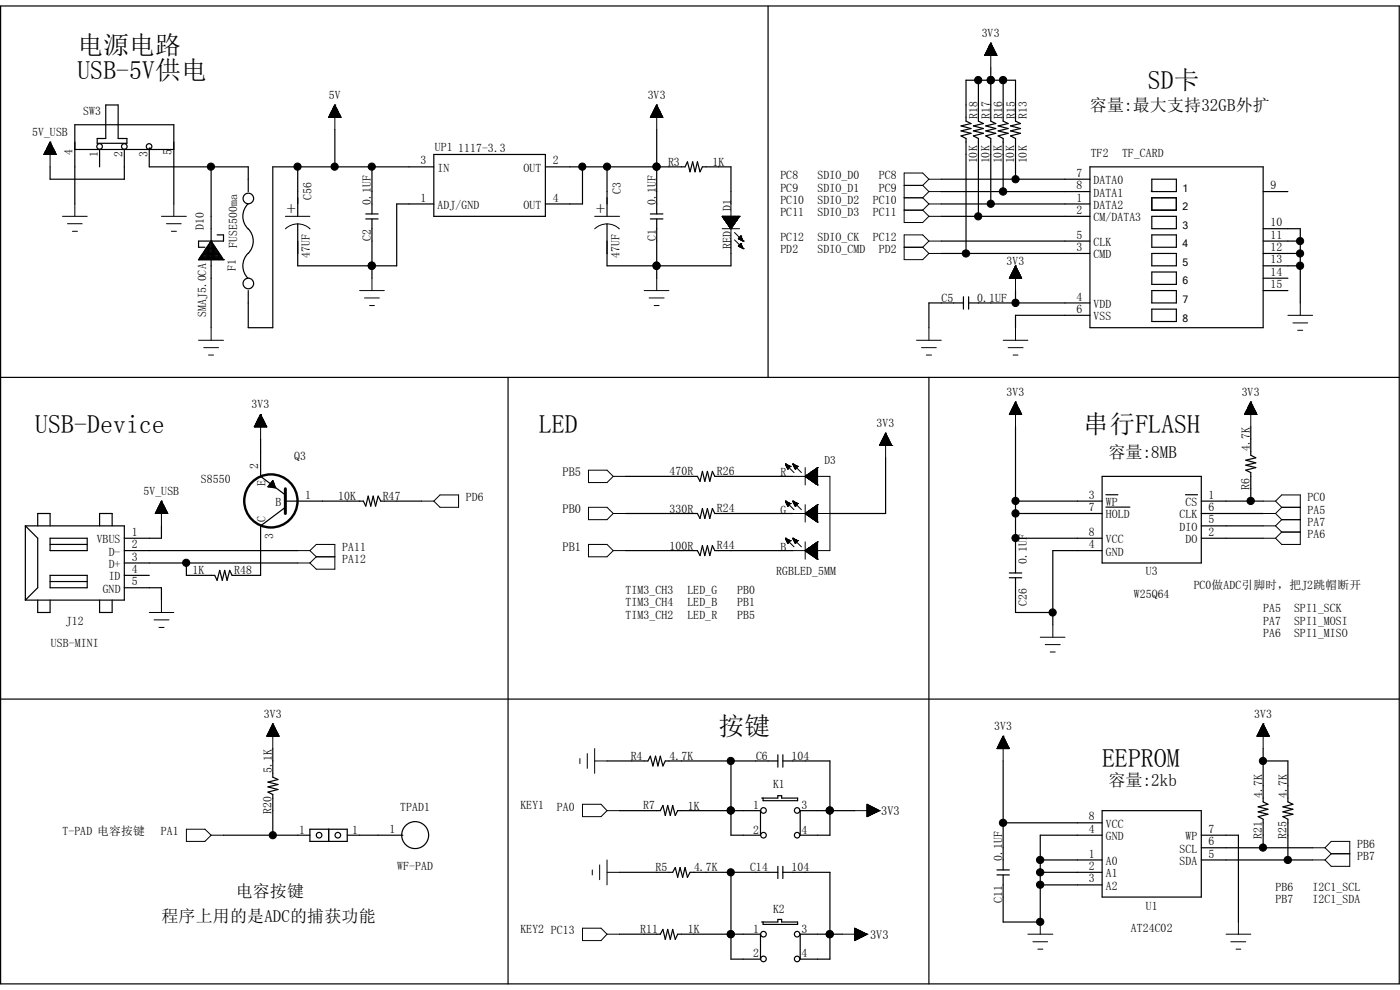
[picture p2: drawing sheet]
<svg xmlns="http://www.w3.org/2000/svg" width="297mm" height="210mm" viewBox="0 0 297 210" stroke-linecap="round" stroke-linejoin="round" font-family="sans-serif">
<g fill="none" stroke="#000" stroke-width=".25">
<path d="M.1 1.3h296.7v207.4h-296.7zM162.9 1.3v78.8M207.6 17v8.7l1 .5-2.1 .5 2.1 .6-2.1 .5 2.1 .5-2.1 .5 1.1 .6v16.5M210.2 17h.1M210.2 14.4v11.3l1 .5-2.1 .5 2.1 .6-2.1 .5 2.1 .5-2.1 .5 1.1 .6v13.9M212.8 17v8.7l1.1 .5-2.1 .5 2.1 .6-2.1 .5 2.1 .5-2.1 .5 1 .6v11.2M15.9 31.7h21M21.1 31.7v3.7M22.4 22.3h2.7v7.1h1.8v1h-6.3v-1h1.8zM26.4 31.7v6.3h-15.8v-2.6M31.7 31.5h.1M31.7 31.7v3.7h21v5.2"/>
<path d="M44.8 35.4v34.1M63.2 35.4v10.5M71 27.5v7.9M78.9 35.4v10M92 35.4h-34.1v34.1h-5.2v-7.9M92 32.8h23.7v13.1h-23.7zM115.7 35.4h29.6l.5-1.1 .6 2.1 .5-2.1 .5 2.1 .6-2.1 .5 2.1 .5-1h6.1v7.9M123.6 35.4v7.9h-7.9M128.8 35.4v10.5M139.3 35.4h.1M139.3 27.5v17.9M199.7 38h31.5"/>
<path d="M215.4 38v-8.6l-1-.6 2.1-.5-2.1-.5 2.1-.5-2.1-.6 2.1-.5-1.1-.5v-8.7h-10.5v8.7l1.1 .5-2.1 .5 2.1 .6-2.1 .5 2.1 .5-2.1 .5 1 .6v24.4M231.2 35.4h36.8v34.1h-36.8zM244.3 38h5.3v2.6h-5.3zM15.9 43.3v-16.8h21v16.8M42.1 55.1h.1M42.1 55.1h5.3M42.3 54.8h4.9M42.4 54.7v.4M42.5 54.6h4.5M42.7 54.3h4.2v.8M42.7 54.3v.8M42.9 54h3.8"/>
<path d="M42.9 53.9v1.2M43 53.8h3.5M43.2 53.5h3.2v1.6M43.2 53.5v1.6M43.4 53.3h2.7M43.5 53v2.1M43.6 53h2.4M43.7 52.7h2.1v2.4M43.7 52.7v2.4M43.9 52.5h1.7M44 52.2v2.9M44.1 52.2h1.3"/>
<path d="M44.2 51.9h1.1v3.2M44.2 51.8v3.3M44.4 51.6h.7M44.5 51.5v3.6M44.6 51.4h.3M44.8 51.1h.1M44.8 51.1l-2.7 4M44.8 51.1l2.6 4M45 51.6v3.5M45.6 52.4v2.7M46.1 49.8h1.3v1.3h-5.3v1.4h1.4M46.1 53.1v2"/>
<path d="M46.6 53.9v1.2M47.2 54.7v.4M47.4 55.1h.1M52.7 53.8a3.6 3.6 0 0 0-.1 5.2M52.7 43.3a3.7 3.7 0 0 0 .3 5.6 3.7 3.7 0 0 1-.4 4.9M77.6 46.4h2.6M77.6 45.4h2.6M78.9 56.4h.1M78.9 46.4v12.6M92 43.3h-7.8v13.1h-21v-8.9M128.8 47.5v8.9h26.3v-5.3M138 46.4h2.6"/>
<path d="M138 45.4h2.6M139.3 56.4h.1M139.3 46.4v12.6M199.7 45.9h31.5M199.7 43.3h31.5M199.7 53.8h31.5M199.7 51.1h31.5M199.7 40.6h31.5M244.2 40.6h.1M244.3 45.9h5.3v2.6h-5.3zM244.3 53.8h5.3v2.6h-5.3zM244.3 49.8h5.3v2.7h-5.3z"/>
<path d="M244.3 42h5.3v2.6h-5.3zM244.3 57.7h5.3v2.6h-5.3zM268 53.8h7.8M268 51.1h7.8M268 40.6h5.2M268 48.5h7.8v15.8M268 56.4h7.8M268 59h5.2M204.4 64.3h-7.3v5.2M204.4 62.9v2.7M205.5 64.3h25.7M205.5 62.9v2.7"/>
<path d="M215.4 61.6v2.7M231.2 66.9h-15.8v2.6M244.3 61.6h5.3v2.7h-5.3zM244.3 65.6h5.3v2.6h-5.3zM268 61.6h5.2M.1 80.1h296.7M55.3 93.1v7.9l5.2 4M107.8 80.1v128.6M187.9 97.1v11.8h-11.8M197.1 80.1v128.6M215.4 90.6v30.9M265.3 90.6v6l1.1 .5-2.1 .5 2.1 .6-2.1 .5 2.1 .5-2.1 .5 1 .5v6.1"/>
<path d="M5.4 111.5h21v15.8h-21M5.4 111.5v15.8M5.4 111.5l2.6 2.7v10.5l-2.6 2.6M8 111.5v-2.6h2.6v2.6M10.6 114.2h7.9v2.6h-7.9zM10.6 115.5h7.9M21.1 111.5v-2.6h2.7v2.6M26.4 119.4h36.8M26.4 116.8h36.8M34.2 111.5v2.7h-7.8M56.9 103.3h.1M56.9 103.3l1.6 .2"/>
<path d="M56.9 103.1h1.4M57.1 102.9v.4M57.1 102.9h1.1M57.4 102.6h.7M57.4 102.5v.9M57.6 102.4h.5M57.6 102.2v1.2M57.8 102.1h.2M57.9 101.9l-1 1.4M57.9 101.9l.6 1.6M57.9 101.9v1.5h.5M58.2 102.7v.8"/>
<path d="M58.4 103.4v.1M60.5 106.3h16.6l.5 1.1 .5-2.2 .6 2.2 .5-2.2 .5 2.2 .5-2.2 .6 1.1h8.6M60.5 107.6l-5.2 3.9v10.5h-6.1l-.5-1-.5 2.1-.5-2.1-.5 2.1-.6-2.1-.5 2.1-.5-1.1h-6.1v-2.6M132.7 101h15.3l.5 1.1 .5-2.1 .5 2.1 .6-2.1 .5 2.1 .5-2.1 .5 1h16.6M132.7 116.8h15.3l.5 1.1 .5-2.2 .5 2.2 .6-2.2 .5 2.2 .5-2.2 .5 1.1h16.6M132.7 108.9h15.3l.5 1.1 .5-2.1 .5 2.1 .6-2.1 .5 2.1 .5-2.1 .5 1h16.6M215.4 106.3h18.4M215.4 114.2h18.4M215.4 108.9h18.4M233.8 101h21v18.4h-21zM233.8 116.8h-10.4v15.7M234.6 104.9h2.6"/>
<path d="M234.6 107.6h5.1M251.5 104.9h2.5M254.8 106.3h13.2M254.8 114.2h13.2M254.8 111.5h13.2M254.8 108.9h13.2M8 127.3v2.6h2.6v-2.6M10.6 122h7.9v2.7h-7.9zM10.6 123.4h7.9M21.1 127.3v2.6h2.7v-2.6M26.4 122h5.3M26.4 124.7h7.8v2.6"/>
<path d="M214.1 122.6h2.6M214.1 121.5h2.6M215.4 122.6v7.3h8M.1 148.3h296.7M57.9 158.8v6l1.1 .6-2.1 .5 2.1 .5-2.1 .5 2.1 .6-2.1 .5 1 .5v8.7M268 158.8v11.3l1 .5-2.1 .6 2.1 .5-2.1 .5 2.1 .5-2.1 .5 1.1 .6v6M47.4 177.2h18.3M65.7 175.9h8v2.6h-8zM69.7 175.9v2.6M73.7 177.2h11.8M128.8 161.4h8.7l.5-1 .5 2.1 .6-2.1 .5 2.1 .5-2.1 .5 2.1 .5-1.1h23.9M155.1 172h.1"/>
<path d="M155.1 161.4v15.8h6.2v-5.2h-17.5l-.5 1-.6-2.1-.5 2.1-.6-2.1-.5 2.1-.5-2.1-.5 1.1h-8.7M161.6 169.3h.1M161.9 169.3h3.1v-.5h.8v.5h3.4v.5h-7.3zM165 160.1v2.6M166.1 161.4h10v15.8h-6.3v-5.2h11.5M166.1 160.1v2.6M176.1 172h.1M212.8 161.4v23.1M212.8 174.5h21M233.8 172h21v18.3h-21zM233.8 177.2h-13.1v18.4M254.8 177.2h7.9v18.4"/>
<path d="M254.8 179.8h23.7M268 161.4h5.2v8.7l1.1 .5-2.1 .6 2.1 .5-2.1 .5 2.1 .5-2.1 .5 1 .6v8.6M131.4 185h11.3l.6-1 .5 2.1 .5-2.1 .5 2.1 .5-2.1 .5 2.1 .6-1.1h18.6M155.1 198.2h.1M155.1 185v18.5h6.2v-5.3h-17.5l-.5 1.1-.6-2.2-.5 2.2-.6-2.2-.5 2.2-.5-2.2-.5 1.1h-8.7M161.6 195.6h.1M161.9 195.6h3.1v-.6h.8v.6h3.4v.5h-7.3zM165 183.8v2.6M166.1 185h10v18.5h-6.3v-5.3h8.9M166.1 183.8v2.6M176.1 198.2h.1M211.5 185.6h2.6"/>
<path d="M211.5 184.5h2.6M212.8 185.6v10h7.9M220.7 195.6h.1M220.7 182.4h13.1M220.7 185h13.1M220.7 187.7h13.1M254.8 182.4h23.7"/>
<circle cx="21.1" cy="31.1" r=".59"/>
<circle cx="26.4" cy="31.1" r=".59"/>
<circle cx="31.6" cy="31.1" r=".59"/>
<circle cx="52.7" cy="42.1" r="1.12"/>
<circle cx="52.7" cy="60.1" r="1.12"/>
<circle cx="67.7" cy="177.2" r=".59"/>
<circle cx="71.7" cy="177.2" r=".59"/>
<circle cx="88.1" cy="177.1" r="2.86"/>
<circle cx="162" cy="177.2" r=".59"/>
<circle cx="162" cy="171.9" r=".59"/>
<circle cx="169.1" cy="177.2" r=".58"/>
<circle cx="169.1" cy="171.9" r=".58"/>
<circle cx="162" cy="198.2" r=".59"/>
<circle cx="169.1" cy="198.2" r=".58"/>
<circle cx="162" cy="203.4" r=".59"/>
<circle cx="169.1" cy="203.4" r=".58"/>
</g>
<g fill="none" stroke="#000" stroke-width=".21">
<path d="M208.9 11.6h2.6v.2M208.9 11.6v.2M209 11.6h2.4M209 11.5h2.3v.3M209 11.4v.4M209.1 11.3h2.2M209.1 11.2h2.1v.6M209.1 11.2v.6M209.2 11.1h2M209.3 11h1.8v.8M209.3 11v.8M209.3 10.9h1.8"/>
<path d="M209.3 10.8h1.7v1M209.3 10.8v1M209.4 10.7h1.6M209.5 10.6h1.4v1.2M209.5 10.5v1.3M209.5 10.5h1.4M209.5 10.4h1.3v1.4M209.5 10.3v1.5M209.6 10.3h1.2M209.7 10.2h1v1.6M209.8 10h.8v1.8M209.8 9.9v1.9"/>
<path d="M209.8 9.9h.8M209.8 9.7h.7v2.1M209.8 9.7v2.1M209.9 9.7h.5M210 9.6h.4v2.2M210 9.4v2.4M210.1 9.4h.3M210.1 9.4h.2v2.4M210.1 9.2v2.6M210.1 9.2h.1M210.2 9.1h.1M210.2 9.1v5.3"/>
<path d="M210.2 9.1l1.3 2.7h-2.6zM210.7 10.1h-1v1.7M9.4 32.7l2.5 .1M9.4 32.6v.2M9.4 32.6h2.5M9.5 32.5h2.3v.3M9.5 32.4v.4M9.5 32.3h2.2M9.6 32.8v-.6h2.1v.6M9.6 32.1h2M9.7 32h1.9v.8M9.7 32v.8"/>
<path d="M9.7 31.9h1.8M9.8 31.8h1.7v1M9.8 31.8v1M9.9 31.7h1.5M9.9 32.8v-1.2h1.5v1.2M9.9 31.5h1.4M10 31.4h1.3v1.4M10 31.3v1.5M10.1 31.3h1.1M10.1 31.2h1v1.6M10.1 31.1v1.7M10.2 31.1h.9"/>
<path d="M10.2 31h.8v1.8M10.2 30.9v1.9M10.2 30.9h.8M10.3 30.8h.7v2M10.3 30.6v2.2M10.4 30.6h.5M10.4 30.6h.4v2.2M10.4 30.4v2.4M10.5 30.4h.3M10.5 30.4h.3v2.4M10.5 30.3v2.5M10.6 30.3h.1"/>
<path d="M10.6 30.1h.1M10.6 30.1v5.3M10.6 30.1l-1.3 2.7M10.6 30.1l1.3 2.7h-2.6M69.8 24.8l2.5 .1M69.8 24.7v.2M69.8 24.7h2.4M69.9 24.6h2.3v.3M69.9 24.5v.4M69.9 24.5h2.2M70 24.3h2.1v.6M70 24.3v.6"/>
<path d="M70 24.3h2.1M70.1 24.2h1.9v.7M70.1 24.1v.8M70.1 24h1.8M70.2 24h1.6v.9M70.2 23.9v1M70.2 23.8h1.6M70.3 23.7h1.5v1.2M70.3 23.7v1.2M70.3 23.6h1.4M70.4 23.5h1.3v1.4M70.4 23.4v1.5"/>
<path d="M70.4 23.4h1.2M70.5 23.3h1v1.6M70.5 23.2v1.7M70.6 23.2h.9M70.6 23.1h.9v1.8M70.6 23v1.9M70.7 23h.7M70.7 22.9h.6v2M70.7 22.8v2.1M70.8 22.8h.5M70.8 22.7h.4v2.2M70.8 22.6v2.3"/>
<path d="M70.9 22.6h.3M70.9 22.5h.2v2.4M70.9 22.4v2.5M71 22.4h.1M71 22.3h.1M71 22.3v5.2M71 22.3l-1.3 2.6M71 22.3l1.3 2.6h-2.6M138 24.8l2.5 .1M138 24.7v.2M138.1 24.7h2.4M138.1 24.6h2.4v.3"/>
<path d="M138.1 24.5v.4M138.2 24.5h2.2M138.2 24.3h2.1v.6M138.2 24.3v.6M138.3 24.3h2M138.3 24.2h2v.7M138.3 24.1v.8M138.4 24h1.8M138.5 24h1.6v.9M138.5 23.9v1M138.5 23.8h1.6M138.6 23.7h1.4v1.2"/>
<path d="M138.6 23.7v1.2M138.6 23.6h1.4M138.7 23.5h1.3v1.4M138.7 23.4v1.5M138.7 23.4h1.2M138.8 23.3h1v1.6M138.9 23.1h.8v1.8M138.9 23v1.9M138.9 23h.8M139 22.9h.6v2M139 22.8v2.1M139.1 22.8h.5"/>
<path d="M139.1 22.7h.4v2.2M139.1 22.6v2.3M139.1 22.6h.3M139.2 22.5h.2v2.4M139.2 22.4v2.5M139.2 22.4h.2M139.3 22.3h.1M139.3 22.3l1.3 2.6h-2.6zM139.3 22.3v5.2M139.7 23.2h-.9v1.7M191.8 39.3h3.9M195.7 39.3l1.4 1.3"/>
<path d="M197.1 38l-1.4-1.3h-3.9v10.5h3.9l1.4-1.3M197.1 38h2.6M197.1 38l-1.4 1.3M13.3 45.9h5.2M14.3 47.5h3.1M15.4 49.1h1M15.9 43.3v2.6M34.2 45.9h5.3M35.3 47.5h3.1M36.4 49.1h1M36.9 43.3v2.6M60.5 45.9h5.2"/>
<path d="M60.5 48.5a3.8 3.8 0 0 1 5.3 0l-.1 .1M78.9 59v2.6M126.2 45.9h5.2M126.2 48.5a3.8 3.8 0 0 1 5.2 0v.1M139.3 59v2.6M153.2 45.9h.1M153.2 48.5h3.7M153.2 45.9l1.9 2.6M153.2 45.9h3.7M153.3 45.9v.1h3.5M153.3 46.1h3.5M153.3 45.9v.2"/>
<path d="M153.4 45.9v.2h3.3M153.4 45.9l.1 .4h3.1v-.4M153.4 46.3h3.3M153.4 46.2h3.3M153.5 45.9v.5h3.1M153.6 45.9v.5h2.9v-.5M153.6 45.9l.1 .8h2.7v-.8M153.6 46.5h2.9M153.7 46.6h2.7M153.7 45.9v.8M153.8 45.9v.9h2.5M153.8 46.7h2.5"/>
<path d="M153.9 46.9h2.3M153.9 45.9v1M154 45.9v1.1h2.1M154 47h2.1M154 45.9v1.2M154.1 45.9v1.3h1.9v-1.3M154.1 47.2h1.9M154.1 47.1h1.9M154.2 45.9v1.4h1.8M154.2 45.9v1.5h1.7M154.3 45.9v1.6h1.5v-1.6M154.3 47.4h1.5"/>
<path d="M154.3 47.5h1.5M154.3 47.6h1.4M154.3 45.9v1.7M154.4 45.9v1.8h1.3M154.4 47.6h1.3M154.5 45.9v1.9h1.1v-1.9M154.5 47.7h1.1M154.5 47.8h1.1M154.6 47.9h.9M154.6 45.9v2M154.6 45.9v2.1M154.7 48h.7"/>
<path d="M154.7 45.9v2.3M154.8 48.2h.5M154.8 45.9v2.4M154.9 48.3h.3M154.9 45.9v2.4M154.9 45.9v2.6M155 48.5h.1M155 45.9v2.6M155.1 48.5h.1M155.1 43.3v7.8M155.2 45.9v2.5h-.3M155.2 45.9v2.4"/>
<path d="M155.2 45.9v2.3M155.4 45.9v2.2h-.7M155.4 45.9v2.1h-.7M155.5 45.9v2M155.6 45.9v1.8M155.7 45.9v1.7M155.8 45.9v1.5M155.8 49.3l1.6 1.6M155.8 50.9l1.6 1.6M155.9 45.9v1.4M156 45.9v1.1M156.1 45.9v1.1"/>
<path d="M156.1 45.9v1h-2.1M156.2 45.9v.9M156.3 45.9v.9M156.3 45.9v.8M156.5 45.9v.6M156.6 52.2h.1M156.6 50.6h.1M156.6 52.2l1 .5M156.6 52.2h.8M156.6 50.6l1 .5M156.6 50.6h.8M156.7 45.9v.2"/>
<path d="M156.7 50.6v.1M156.7 52.2h.1M156.7 52.1v.1h.7M156.8 45.9v.1M156.8 45.9h.1M156.8 50.4v.3h.7l.1 .4M156.9 45.9h.1M156.9 45.9l-1.8 2.6M156.9 51.9v.5h.6M157 51.8h.2M157.1 51.6h.1M157.1 50.1h.1"/>
<path d="M157.1 51.6l.5 1.1M157.1 51.6l-.5 .6M157.1 51.6v.9h.4M157.1 51.7v.8M157.1 50.1v.8M157.1 50.1l.5 1M157.1 50.1l-.5 .5M157.2 51.6l.1 .9h.3v.2M157.2 51.8h-.1v.6h.4v.3M157.2 50.2h-.1v.6h.4v.3M157.2 50.1v.8h.4v.2M157.3 51.9h-.4v.5"/>
<path d="M157.3 50.4h-.4v.4M157.3 50.3h-.4v.5h.6M157.3 50.5h-.5v.2M157.3 52h-.5v.3M157.3 52h-.5v.3h.7l.1 .4M157.3 50.4v.6M157.3 51.9v.6M157.4 50.5h-.7v.2M157.4 52v.5h.2M157.4 50.5v.5h.2M157.4 50.6v.4M157.4 52.2v.4"/>
<path d="M157.6 52.7h.1M157.6 51.1h.1M191.8 52.5h3.9M191.8 42h3.9M191.8 44.6h3.9M195.7 42l1.4 1.3M195.7 44.6l1.4 1.3M195.7 52.5l1.4 1.3M197.1 45.9h2.6M197.1 51.1l-1.4-1.3h-3.9v5.3h3.9l1.4-1.3M197.1 40.6h2.6M197.1 40.6l-1.4 1.4"/>
<path d="M197.1 43.3h2.6M197.1 43.3l-1.4 1.3M197.1 51.1h2.6M197.1 51.1l-1.4 1.4M197.1 53.8h2.6M214.2 58.9l2.5 .1M214.2 58.8v.2M214.2 58.8h2.5M214.3 58.7h2.3v.3M214.3 58.6v.4M214.3 58.6h2.2M214.4 58.5h2.1v.5"/>
<path d="M214.4 58.5v.5M214.4 58.4h2.1M214.5 58.3h1.9v.7M214.5 58.3v.7M214.5 58.2h1.8M214.6 58.1h1.7v.9M214.6 58v1M214.7 58h1.5M214.7 57.9h1.5v1.1M214.7 57.8v1.2M214.8 57.7h1.3M214.8 57.7h1.3v1.3"/>
<path d="M214.8 57.6v1.4M214.9 57.6h1.1M214.9 57.4h1v1.6M214.9 57.4v1.6M215 57.4h.9M215 57.2h.9v1.8M215 57.1v1.9M215.1 57.1h.7M215.1 57h.7v2M215.1 56.9v2.1M215.2 56.9h.5M215.2 56.8h.4v2.2"/>
<path d="M215.2 56.7v2.3M215.3 56.7h.3M215.3 56.6h.3v2.4M215.3 56.5v2.5M215.4 56.5h.1M215.4 56.4h.1M215.4 56.4v5.2M215.4 56.4l1.3 2.6h-2.6zM42.1 72.2h5.3M43.2 73.7h3.2M44.2 75.3h1.1M44.8 69.5v2.7"/>
<path d="M76.3 61.6h5.2M77.3 63.2h3.2M78.4 64.8h1M136.7 61.6h5.2M137.7 63.2h3.2M138.8 64.8h1M194.4 72.2h5.3M195.5 73.7h3.1M196.5 75.3h1.1M197.1 69.5v2.7M212.8 72.2h5.3M213.9 73.7h3.1"/>
<path d="M214.9 75.3h1M215.4 69.5v2.7M273.2 66.9h5.3M274.3 68.5h3.1M275.3 70.1h1.1M275.8 64.3v2.6M54 90.4h2.6v.2M54 90.4v.2M54.1 90.3h2.4M54.1 90.2h2.3v.4M54.1 90.2v.4M54.2 90.1h2.1"/>
<path d="M54.2 90h2.1v.6M54.2 90v.6M54.3 89.9h2M54.3 89.8h1.9v.8M54.3 89.7v.9M54.4 89.7h1.8M54.4 89.6h1.7v1M54.4 89.5v1.1M54.5 89.5h1.5M54.5 89.4h1.5v1.2M54.5 89.3v1.3M54.6 89.3h1.4"/>
<path d="M54.7 89.2h1.2v1.4M54.7 89.1v1.5M54.7 89.1h1.1M54.7 88.9h1.1v1.7M54.7 88.9v1.7M54.8 88.9h1M54.8 88.8h.9v1.8M54.8 88.6v2M54.9 88.6h.7M54.9 88.6h.7v2M54.9 88.4v2.2M55 88.4h.5"/>
<path d="M55.1 88.3h.4v2.3M55.1 88.2v2.4M55.1 88.2h.3M55.2 88.1h.2v2.5M55.2 88v2.6M55.2 88h.1M55.3 87.9h.1M55.3 87.9v5.2M55.3 87.9l1.3 2.7h-2.7zM124.8 99.7h4l1.3 1.3-1.3 1.4h-4zM166.6 98.4h.1M166.6 98.4l1 .5"/>
<path d="M166.6 98.4l.5 1.1M166.6 98.5h.2v.3h.7M166.7 98.5l.3 .1v.6h.3M166.7 98.6h.2v.5h.7v-.2M166.7 98.7h.6M166.8 98.8h.6M166.8 98.5v.2M166.8 98.9h.8M166.9 98.7l1.5 1.5M167 98.6v.5M167 99.4h.2M167 98.7v.7"/>
<path d="M167.1 99.5h.1M167.1 98.7v.8M167.2 98.7v.8M167.3 98.7v.7M167.3 98.8v.5h-.3M167.4 98.8v.4h-.4M167.4 98.8v.3M167.5 98.9v.2h-.6M167.6 98.9l-.7 .1M167.6 98.9h.1M167.6 98.9l-.5 .6M168.2 98.4h.1"/>
<path d="M168.2 98.5h.2v.3h.7M168.2 98.4l1 .5M168.2 98.4l.5 1.1M168.2 98.6h.3v.5h.6v-.2M168.2 98.5h.1M168.3 98.5v.1h.2l.1 .6h.3v-.4M168.3 98.7h.6M168.3 98.8h.7M168.3 98.5v.2M168.4 98.9h.8M168.4 98.6v.3M168.4 98.7l1.6 1.5"/>
<path d="M168.7 99.4h.1M168.7 98.7v.7M168.7 99.5h.1M168.7 98.7v.8M168.8 98.7v.8M168.8 98.7v.7M168.9 98.8v.5h-.3M169 98.8v.4h-.5M169 98.8v.3M169.1 98.9v.2h-.6M169.2 98.9l-.8 .1M169.2 98.9h.1"/>
<path d="M169.2 98.9l-.5 .6M170.8 99.2v3.7M172.3 100v2.1M172.4 99.9v2.3M172.5 99.8v2.4h.9M172.5 99.9h.9M172.6 99.8h.8M172.6 99.8v2.5M172.7 99.7v2.7h.7M172.8 99.6v2.8h.6M172.8 99.7h.6M172.8 99.6h.6"/>
<path d="M172.8 99.6v2.9M173 99.5v3.1h.4M173.1 99.5h.3M173.1 99.4v3.3M173.1 99.4v3.3h.3M173.1 99.4h.3M173.3 99.3v3.5h.1M173.4 99.2h.1M173.4 99.2v3.7M173.4 99.2l-2.6 1.8M173.4 99.8l-.8-.1v2.7h.8M173.4 100l-1.1-.1v2.3h1.1"/>
<path d="M173.4 99.6h-.5v2.9M173.4 99.4h-.2v3.4M186.6 94.5h.1M186.6 94.5h2.6M186.6 94.4h2.5M186.7 94.5v-.2h2.4v.2M186.7 94.2h2.3M186.8 94.5v-.4h2.2v.4M186.8 94h2.1M186.9 94.5v-.6h1.9v.6M186.9 93.8h1.9M187 94.5v-.8h1.8v.8"/>
<path d="M187 93.6h1.7M187.1 94.5v-1h1.5v1M187.1 93.4h1.5M187.2 93.1h1.3M187.4 93h1M187.5 92.8h.8M187.6 92.5h.6M187.6 92.5h.5M187.6 92.4v2.1M187.7 92.3h.4M187.7 92.1h.3M187.8 92h.1"/>
<path d="M187.9 91.9h.1M187.9 91.9v5.2M187.9 91.9l1.3 2.6M187.9 91.9l-1.3 2.6M187.9 91.9v2.6M188 92.2h-.3v2.3M188 92.1v2.4M188.1 92.3v2.2M188.3 92.6h-.8v1.9M188.3 92.5v2M188.3 92.8h-.9v1.7M188.3 92.8v1.7"/>
<path d="M188.5 93h-1.2v1.5M188.5 93v1.5M188.6 93.3h-1.4v1.2M188.6 93.1v1.4M189.2 94.5h.1M214.2 87.9v-.1h2.5v.1M214.2 87.7h2.5M214.3 87.9v-.4l2.3 .1v.3M214.3 87.5h2.2M214.4 87.9v-.6l2.1 .1v.5M214.4 87.3h2.1M214.5 87.1v.8"/>
<path d="M214.5 87.2h1.9v.7M214.5 87.1h1.8M214.6 86.9v1M214.6 87h1.7v.9M214.7 86.9h1.5M214.7 86.7v1.2M214.7 86.7h1.5v1.2M214.8 86.7h1.3M214.8 86.4v1.5M214.8 86.5h1.3v1.4M214.9 86.4h1.1M214.9 86.2v1.7"/>
<path d="M214.9 86.4h1v1.5M215 86.2h.9M215 86v1.9M215 86.1h.9v1.8M215.1 86h.7M215.1 85.8v2.1M215.1 85.9h.7v2M215.2 85.8h.5M215.2 85.6v2.3M215.2 85.7h.4v2.2M215.3 85.6h.3M215.3 85.4v2.5"/>
<path d="M215.3 85.5h.3v2.4M215.4 85.4h.1M215.4 85.3h.1M215.4 85.3v5.3M215.4 85.3l1.3 2.6h-2.6zM264.1 87.9v-.1h2.5v.1M264.1 87.7h2.4M264.2 87.9v-.3h2.3v.3M264.2 87.5h2.2M264.3 87.9v-.5h2.1v.5M264.3 87.3h2M264.4 87.2h1.9v.7"/>
<path d="M264.4 87.1v.8M264.4 87.1h1.8M264.5 87h1.7v.9M264.5 86.9v1M264.5 86.9h1.6M264.6 86.7h1.5v1.2M264.6 86.7v1.2M264.7 86.7h1.3M264.7 86.5h1.2v1.4M264.7 86.4v1.5M264.8 86.4h1.1M264.8 86.4h1.1v1.5"/>
<path d="M264.8 86.2v1.7M264.9 86.2h.9M264.9 86.1h.9v1.8M264.9 86v1.9M265 86h.7M265 85.9h.6v2M265 85.8v2.1M265 85.8h.6M265.1 85.7h.5v2.2M265.1 85.6v2.3M265.2 85.6h.3M265.2 85.5h.2v2.4"/>
<path d="M265.2 85.4v2.5M265.3 85.4h.1M265.3 85.3h.1M265.3 85.3v5.3M265.3 85.3l1.4 2.6h-2.7zM33 108.8l2.5 .1M33 108.8v.1M33.1 108.7h2.4M33.1 108.9v-.3h2.3v.3M33.2 108.5h2.1M33.2 108.9v-.5h2.1v.5M33.3 108.3h2"/>
<path d="M33.3 108.2h1.9v.7M33.3 108.1v.8M33.4 108.1h1.7M33.4 108.9v-1h1.7v1M33.5 107.9h1.6M33.5 108.9v-1.2h1.5v1.2M33.6 107.7h1.4M33.6 107.6h1.3v1.3M33.6 107.4v1.5M33.7 107.4h1.1M33.7 107.4h1.1v1.5M33.7 107.2v1.7"/>
<path d="M33.8 107.2h1M33.9 107.1h.8v1.8M34 106.9h.6v2M34 106.8v2.1M34 106.8h.5M34.1 106.7h.4v2.2M34.2 106.5h.2v2.4M34.2 106.4v2.5M34.2 106.4h.1M34.2 106.3h.1M34.2 106.3l1.4 2.6h-2.7zM34.2 106.3v5.2"/>
<path d="M34.4 106.6h-.3v2.3M34.6 107h-.7v1.9M63.2 116.8h2.5M63.2 119.4h2.5M65.7 116.8l1.4-1.3h3.9v5.2h-3.9l-1.4-1.3M65.7 116.8l1.4 1.3M67.1 118.1h3.9M67.1 118.1l-1.4 1.3M89.4 106.3h2.6M93.3 105h4v2.6h-4l-1.3-1.3zM124.8 107.6h4l1.3 1.3-1.3 1.3h-4zM124.8 115.5h4l1.3 1.3-1.3 1.3h-4z"/>
<path d="M130.1 101h2.6M130.1 108.9h2.6M130.1 116.8h2.6M166.6 106.3h.1M166.6 114.2h.1M166.6 106.3l.1 .2h.3v.6M166.6 114.2l.1 .2h.3v.6h.3M166.6 106.3l1 .5M166.6 106.3l.5 1.1M166.6 114.2l1 .5M166.6 114.2l.5 1M166.7 106.4h.1v.3h.7"/>
<path d="M166.7 114.3h.1v.3h.7M166.7 106.5h.2v.4h.7v-.1M166.7 114.3h.2v.5h.7v-.2M166.7 106.6h.5M166.7 114.4l.6 .1M166.8 106.4v.2h.5M166.8 114.3v.2M166.8 106.7h.6M166.8 114.6h.6M166.8 106.8h.8M166.8 114.6h.8M166.9 106.6l1.5 1.5"/>
<path d="M166.9 106.8h.7M166.9 114.4l1.5 1.6M167 106.5v.5h.4v-.3M167 114.4v.5M167 106.6v.6h.3v-.6M167 114.4v.7M167 107.3h.2M167 115.2h.2M167.1 107.4h.1M167.1 115.2h.1M167.1 106.6v.8M167.1 114.4v.8"/>
<path d="M167.2 106.6v.8M167.2 114.5v.7M167.3 114.5v.6M167.3 106.7v.5h-.3M167.3 114.6v.5h-.3M167.4 106.7v.4h-.4M167.4 114.6v.3h-.4M167.4 114.6v.3M167.5 106.8v.2h-.6M167.5 114.6v.3h-.6M167.6 106.8h-.7M167.6 114.7h-.7"/>
<path d="M167.6 106.8h.1M167.6 114.7h.1M167.6 106.8l-.5 .6M167.6 114.7l-.5 .5M168.2 106.3h.1M168.2 114.2h.1M168.2 101h7.9v15.8h-7.9M168.2 106.3l.1 .2h.3v.6h.4v-.4M168.2 114.2l.1 .2h.3v.6h.3v-.4M168.2 106.3l1 .5M168.2 106.3l.5 1.1M168.2 108.9h7.9"/>
<path d="M168.2 114.2l1 .5M168.2 114.2l.5 1M168.2 106.3l.2 .1v.3h.7M168.2 114.2l.2 .1v.3h.7M168.2 106.5h.3v.4h.6v-.1M168.2 114.3h.3v.5h.6v-.2M168.3 106.6h.5M168.3 114.4l.6 .1M168.3 106.4v.2h.6M168.3 114.3v.2M168.3 106.7h.7M168.3 114.6h.7"/>
<path d="M168.4 106.8h.8M168.4 114.6h.8M168.4 106.5v.3h.8M168.4 114.3v.4M168.4 106.6l1.6 1.5M168.4 114.4l1.6 1.6M168.7 106.6v.6h.1v-.6M168.7 114.4v.7M168.7 107.3h.1M168.7 115.2h.1M168.7 107.4h.1M168.7 106.6v.8"/>
<path d="M168.7 114.4v.8M168.8 106.6v.8M168.8 114.5v.7M168.8 114.5v.6M168.9 106.7v.5h-.3M168.9 114.6v.5h-.3M168.9 106.7v.4M169 114.6v.3h-.5M169 106.7v.3h-.5M169 114.6v.3M169.1 106.8v.2h-.6M169.1 114.6v.3h-.6"/>
<path d="M169.2 106.8h-.8M169.2 114.7h-.8M169.2 106.8h.1M169.2 114.7h.1M169.2 106.8l-.5 .6M169.2 114.7l-.5 .5M170.8 101h.1M170.8 108.9h.1M170.8 116.8h.1M170.8 107.1v3.6M170.8 114.9v3.7M170.8 101l2.6 1.9"/>
<path d="M170.8 101.1h2.6M170.8 108.9l2.6 1.8M170.8 109h2.6M170.8 116.8l2.6 1.8M170.8 116.8h2.6M170.9 101.2h2.5M170.9 100.9v.2h2.5M170.9 108.8v.2M170.9 109.1h2.5M170.9 108.9h2.5M170.9 117h2.5M170.9 100.9h2.5"/>
<path d="M170.9 100.9v.3M170.9 108.8v.3M170.9 116.6v.4M170.9 108.8h2.5M171 100.9v.3M171 108.8v.3M171 116.6v.4M171 109.1h2.4M171 117h2.4M171.1 100.9h2.3M171.1 108.8h2.3M171.1 116.6h2.3"/>
<path d="M171.1 100.8v.5h2.3M171.1 100.8h2.3M171.1 108.6v.6h2.3M171.1 116.5v.6h2.3M171.1 108.7h2.3M171.2 101.3h2.2M171.2 100.8v.5M171.2 108.6v.6M171.2 116.5v.6M171.2 117.1h2.2M171.2 101.4h2.2M171.2 100.8h2.2"/>
<path d="M171.2 100.7v.6M171.2 109.3h2.2M171.2 108.6h2.2M171.2 116.5h2.2M171.3 100.7h2.1M171.3 116.5h2.1M171.3 101.5h2.1M171.3 109.3h2.1M171.3 117.2h2.1M171.4 101.5h2M171.4 100.6v.9M171.4 108.5v.8"/>
<path d="M171.4 116.4v.8M171.4 109.4h2M171.4 117.3h2M171.4 108.5v.9M171.4 116.3v1M171.4 108.5h2M171.4 116.4h2M171.5 100.5v1.1h1.9M171.5 108.4v1M171.5 116.2v1.1h1.9M171.5 108.5h1.9M171.5 116.3h1.9"/>
<path d="M171.5 101.6h1.9M171.5 109.5h1.9M171.5 117.4h1.9M171.6 100.5h1.8M171.6 100.5v1.1M171.6 116.2v1.2M171.6 116.2h1.8M171.6 100.4v1.2M171.6 108.3v1.3h1.8M171.6 116.2v1.2h1.8M171.7 108.2v1.4h1.7M171.7 116.1v1.4h1.7"/>
<path d="M171.7 108.3h1.7M171.7 116.2h1.7M171.8 100.3v1.5h1.6M171.8 108.2v1.4M171.8 108.2h1.6M171.9 101.9h1.5M171.9 116.1v1.4M171.9 109.7h1.5M171.9 117.6h1.5M172 100.2v1.7h1.4M172 100.2h1.4M172 108.1v1.7h1.4"/>
<path d="M172 116v1.6h1.4M172 108.1h1.4M172 116h1.4M172 100.1v1.8h1.4M172 108v1.8h1.4M172 115.9v1.8h1.4M172.1 100.1v1.9h1.3M172.1 100.1h1.3M172.1 107.9v2M172.1 108h1.3M172.2 100v2h1.2M172.2 100.1h1.2"/>
<path d="M172.2 115.8v2h1.2M172.2 102.1h1.2M172.2 100v2M172.2 107.9v2M172.2 115.8v2M172.2 110h1.2M172.2 117.9h1.2M172.3 100h1.1M172.3 107.9v2.1M172.3 115.7v2.2M172.3 115.8h1.1M172.3 107.8v2.2h1.1"/>
<path d="M172.3 115.7v2.2h1.1M172.3 107.9h1.1M172.3 115.7h1.1M172.4 102.2h1M172.4 117.9h1M172.4 107.7v2.4M172.4 115.6v2.3M172.5 115.6v2.4h.9M172.5 115.6h.9M172.6 107.7v2.5h.8M172.6 115.5v2.5M172.6 115.6h.8"/>
<path d="M172.6 107.7v2.5M172.6 107.6v2.6h.8M172.6 107.7h.8M172.7 107.6v2.7M172.7 115.4v2.8h.7M172.7 107.6h.7M172.8 107.5v2.9h.6M172.8 115.4v2.8h.6M172.8 107.6h.6M172.8 115.4h.6M172.8 107.4v3h.6M172.8 115.3v3h.6"/>
<path d="M172.8 107.5h.6M173 107.4v3h.4M173 115.3v3h.4M173 107.4v3.1M173 115.2v3.2h.4M173 107.4h.4M173.1 107.3v3.2M173.1 115.2v3.2M173.1 107.4h.3M173.1 115.2h.3M173.1 107.3v3.2h.3M173.1 115.2v3.2h.3"/>
<path d="M173.1 107.2v3.4h.3M173.1 115.1v3.4h.3M173.1 107.3h.3M173.2 107.2v3.5M173.2 107.2h.2M173.3 107.2v3.5h.1M173.3 115.1v3.4h.1M173.4 102.8h.1M173.4 107.2h.1M173.4 118.6h.1M173.4 114.9v3.7M173.4 115h.1"/>
<path d="M173.4 102.9h.1M173.4 110.7h.1M173.4 107.1h.1M173.4 114.9h.1M173.4 107.1v3.6M173.4 100.4h-1.7v1.3h1.7M173.4 100.7h-2.1v.7M173.4 100.6h-2v.9M173.4 100.3h-1.5v1.5M173.4 116.8l-2.5-.1v.2h2.5M173.4 108.6l-2.1-.1v.8M173.4 116.4h-2.1v.7"/>
<path d="M173.4 108.4l-1.8-.1v1.2M173.4 116.1h-1.6v1.4h1.6M173.4 108.2h-1.5v1.4M173.4 115.9h-1.3v1.8h1.3M173.4 107.9h-1.2v2h1.2M173.4 107.8h-1v2.2M173.4 115.7h-1v2.2M173.4 107.7h-.9v2.4h.9M173.4 115.5h-.8v2.6h.8M173.4 107.4h-.5v3M173.4 115.3h-.5v3M173.4 115.1h-.2v3.4"/>
<path d="M173.4 107.1l-2.6 1.8M173.4 114.9l-2.6 1.9M268 108.9h2.6M268 111.5h2.6M268 114.2h2.6M268 106.3h2.6M270.6 106.3l1.3-1.3h3.9v10.5h-3.9l-1.3-1.3M270.6 108.9l1.3 1.3M270.6 111.5l1.3 1.4M270.6 106.3l1.3 1.3M271.9 110.2h3.9M271.9 107.6h3.9"/>
<path d="M271.9 107.6l-1.3 1.3M271.9 112.9h3.9M271.9 110.2l-1.3 1.3M271.9 112.9l-1.3 1.3M31.7 129.9h5.2M32.7 131.5h3.2M33.7 133.1h1.1M34.2 127.3v2.6M220.7 135.2h5.2M221.7 136.7h3.2M222.8 138.3h1.1M223.4 132.5v2.7"/>
<path d="M56.6 156.1l2.5 .1M56.6 156v.2M56.7 156h2.4M56.7 155.9h2.4v.3M56.7 155.8v.4M56.8 155.7h2.2M56.9 155.7h2.1v.5M56.9 155.6v.6M56.9 155.6h2M56.9 155.4h1.9v.8M57.1 155.2h1.6v1M57.1 155.2v1"/>
<path d="M57.1 155.1h1.6M57.1 155h1.5v1.2M57.1 155v1.2M57.2 154.9h1.4M57.3 154.8h1.2v1.4M57.3 154.7v1.5M57.3 154.7h1.2M57.4 154.6h1v1.6M57.4 154.5v1.7M57.4 154.5h1M57.5 154.4h.8v1.8M57.5 154.3v1.9"/>
<path d="M57.5 154.3h.8M57.6 154.2h.6v2M57.7 154h.4v2.2M57.7 153.8v2.4M57.7 153.8h.4M57.8 153.8h.2v2.4M57.9 153.5h.1M57.9 153.5l1.3 2.7h-2.6zM57.9 153.5v5.3M58 153.7h-.2v2.5M58.2 154.1h-.6v2.1M58.8 155.3h-1.8l-.1 .9"/>
<path d="M124.6 159.9v3.1M126.2 158.8v5.2M211.6 158.8h2.5M211.6 158.6h2.4M211.7 158.5h2.3v.3M211.7 158.4v.4M211.7 158.4h2.2M211.8 158.8v-.5h2.1v.5M211.8 158.2h2M211.9 158.8v-.7h1.8v.7M211.9 158h1.8M212 157.9h1.7v.9"/>
<path d="M212 157.8v1M212 157.7h1.6M212.1 157.6h1.4v1.2M212.1 157.6v1.2M212.1 157.5h1.4M212.2 157.4h1.2v1.4M212.3 157.2h1.1v1.6M212.3 157.1v1.7M212.3 157.1h1M212.4 157h.8v1.8M212.4 156.9v1.9M212.5 156.9h.7"/>
<path d="M212.5 156.8h.6v2M212.5 156.7v2.1M212.6 156.7h.5M212.6 156.6h.4v2.2M212.7 156.4h.2v2.4M212.7 156.3v2.5M212.8 156.3h.1M212.8 156.2h.1M212.8 156.2v5.2M212.8 156.2l-1.3 2.6h2.6M212.8 156.2l1.3 2.6M213 156.5h-.4v2.3"/>
<path d="M213.4 157.4h-1.2v1.4M266.7 156.1l2.5 .1M266.8 155.9h2.3v.3M266.8 155.8v.4M266.9 155.7h2.2M266.9 155.7h2.1v.5M266.9 155.6v.6M267 155.6h1.9M267 155.4h1.9v.8M267 155.4v.8M267.1 155.3h1.8M267.1 155.2h1.7v1"/>
<path d="M267.1 155.2v1M267.2 155.1h1.5M267.2 155h1.5v1.2M267.2 155v1.2M267.3 154.9h1.3M267.3 154.8h1.3v1.4M267.4 154.6h1.1v1.6M267.4 154.5v1.7M267.5 154.5h.9M267.5 154.4h.9v1.8M267.7 154.2h.6v2M267.7 154.1v2.1"/>
<path d="M267.7 154.1h.5M267.8 154h.4v2.2M267.8 153.8h.3v2.4M267.8 153.7v2.5M267.9 153.7h.1M268 153.5h.1M268 153.5v5.3M268 153.5l-1.3 2.7h2.6M268 153.5l1.3 2.7M268.1 153.8h-.3v2.4M268.3 154.3h-.7l-.1 1.9M268.6 154.7h-1.2l-.1 1.5"/>
<path d="M269.2 156h-2.5v.2M39.5 175.9h4l1.3 1.3-1.3 1.3h-4zM44.8 177.2h2.6M123 160.9v1.1M123.6 170.6h3.9l1.3 1.4-1.3 1.2h-3.9zM126.2 161.4h2.6M128.8 172h2.6M181.3 172h5.3M183.9 170.6l2.7 1.4-2.7 1.2zM183.9 173.2h.2M183.9 170.8h.4v2.3h-.4M183.9 173h.6"/>
<path d="M183.9 172.9h.8M183.9 172.7h1.3M183.9 172.5h1.7M183.9 172.3h2.2M183.9 172h2.5M183.9 171.8h2.5v.2M183.9 171.7h2.2v.4M183.9 171.6h2v.7M183.9 171.5h1.8v.8M183.9 171.4h1.6v1.1M183.9 171.3h1.4v1.3M183.9 171.2h1.2v1.5"/>
<path d="M183.9 171.1h1v1.7M183.9 171h.8v1.9M183.9 170.9h.5v2.1M183.9 170.7l.1 2.5M184.1 170.7v2.4M184.4 170.8v2.2M184.6 170.9v2M184.8 171v1.8M185 171.2l-.1 1.6h-1M185.2 171.2v1.4M185.4 171.4v1.2h-1.5M185.6 171.4v1"/>
<path d="M185.8 171.6v.7h-1.9M186.1 171.7v.5M186.2 171.7v.4h-2.3M186.4 171.9v.1M186.6 172h.1M278.5 179.8h2.6M281.1 179.8l1.3 1.3M281.1 179.8l1.3-1.3h3.9v5.3h-3.9l-1.3-1.4M123.6 196.9h3.9l1.3 1.3-1.3 1.3h-3.9zM125.6 184.5v1.1M127.2 183.5v3.1M128.8 198.2h2.6"/>
<path d="M128.8 185h2.6M128.8 182.4v5.3M178.7 198.2h5.2M181.3 196.9l2.6 1.3-2.6 1.3zM181.3 199.4h.2M181.3 199.3h.4M181.3 199.3h.6M181.3 199.1h.8M181.3 199h1M181.3 198.9h1.2M181.3 198.7h1.7M181.3 198.6h1.9"/>
<path d="M181.3 198.5h2.1M181.3 198.4h2.3M181.3 198.3h2.5M181.3 198.1h2.4v.2M181.3 198h2.2v.4M181.3 197.9h2v.6M181.3 197.8h1.8v.8M181.3 197.7h1.6v1M181.3 197.5h1.4v1.3M181.3 197.4h1.2v1.5M181.3 197.4h.9v1.6M181.3 197.2h.7v1.9"/>
<path d="M181.3 197.1h.5v2.2M181.3 197h.3v2.3M181.3 196.9l.1 2.5M181.5 197v2.4M181.7 197.1v2.2M181.9 197.2v2M182.2 197.3v1.8M182.4 197.4v1.6M182.5 197.5v1.4M182.8 197.6v1.2h-1.5M183 197.7v1M183.2 197.8v.7"/>
<path d="M183.4 197.9v.6M183.6 198v.3M183.8 198.1v.1M183.9 198.2h.1M218.1 198.2h5.3M219.1 199.8h3.1M220.7 195.6v2.6M260.1 198.2h5.2M261.1 199.8h3.2M262.7 195.6v2.6M278.5 182.4h2.6M282.4 181.1h3.9"/>
<path d="M282.4 181.1l-1.3 1.3M220.2 201.3h1M262.2 201.3h1"/>
</g>
<circle cx="57.5" cy="106.3" r="5.6" fill="none" stroke="#000" stroke-width=".51"/>
<path d="M60.5 103.7v5.2" fill="none" stroke="#000" stroke-width=".63"/>
<g fill="#000" stroke="#000" stroke-width=".21">
<circle cx="207.5" cy="17" r=".77"/>
<circle cx="210.2" cy="17" r=".77"/>
<circle cx="212.8" cy="17" r=".78"/>
<circle cx="44.7" cy="35.3" r=".76"/>
<circle cx="63.1" cy="35.3" r=".76"/>
<circle cx="71" cy="35.3" r=".76"/>
<circle cx="78.9" cy="35.3" r=".76"/>
<circle cx="123.5" cy="35.3" r=".76"/>
<circle cx="128.8" cy="35.3" r=".76"/>
<circle cx="139.3" cy="35.3" r=".76"/>
<circle cx="215.4" cy="38" r=".76"/>
<circle cx="78.9" cy="56.4" r=".77"/>
<circle cx="139.3" cy="56.4" r=".77"/>
<circle cx="204.9" cy="53.8" r=".77"/>
<circle cx="207.5" cy="45.9" r=".76"/>
<circle cx="210.2" cy="43.2" r=".76"/>
<circle cx="212.8" cy="40.6" r=".78"/>
<circle cx="275.8" cy="56.4" r=".77"/>
<circle cx="275.8" cy="51.1" r=".76"/>
<circle cx="275.8" cy="53.8" r=".76"/>
<circle cx="215.4" cy="64.2" r=".77"/>
<circle cx="39.5" cy="119.4" r=".76"/>
<circle cx="215.4" cy="108.9" r=".77"/>
<circle cx="215.4" cy="106.3" r=".76"/>
<circle cx="215.4" cy="114.1" r=".76"/>
<circle cx="265.3" cy="106.3" r=".77"/>
<circle cx="223.3" cy="129.9" r=".76"/>
<circle cx="57.9" cy="177.2" r=".76"/>
<circle cx="155" cy="161.4" r=".76"/>
<circle cx="155" cy="171.9" r=".76"/>
<circle cx="176" cy="171.9" r=".76"/>
<circle cx="212.8" cy="174.5" r=".77"/>
<circle cx="267.9" cy="179.8" r=".76"/>
<circle cx="267.9" cy="161.4" r=".76"/>
<circle cx="155" cy="198.2" r=".76"/>
<circle cx="155" cy="185" r=".76"/>
<circle cx="176" cy="198.2" r=".76"/>
<circle cx="220.7" cy="187.7" r=".77"/>
<circle cx="220.7" cy="195.5" r=".77"/>
<circle cx="220.7" cy="185" r=".77"/>
<circle cx="220.7" cy="182.4" r=".77"/>
<circle cx="273.2" cy="182.4" r=".77"/>
</g>
<g font-size="5.5">
<text x="16.4" y="11.5">电源电路</text>
<text x="16.4" y="16.7">USB-5V供电</text>
<text x="243.5" y="18.8">SD卡</text>
<text x="7.5" y="91.9">USB-Device</text>
<text x="114.3" y="91.9">LED</text>
<text x="229.9" y="91.9">串行FLASH</text>
<text x="152.4" y="155.9">按键</text>
<text x="233.8" y="162.7">EEPROM</text>
</g>
<g font-size="4">
<text x="60.8" y="45.6">+</text>
<text x="126.4" y="45.6">+</text>
</g>
<g font-size="3.6">
<text x="231.2" y="23.6">容量:最大支持32GB外扩</text>
<text x="235.2" y="97.1">容量:8MB</text>
<text x="235.2" y="166.7">容量:2kb</text>
<text x="50" y="190.3">电容按键</text>
<text x="34.2" y="195.6">程序上用的是ADC的捕获功能</text>
</g>
<g font-size="2.6">
<text x="119.3" y="101.1">PB5</text>
<text x="119.3" y="108.9">PB0</text>
<text x="119.3" y="116.8">PB1</text>
<text x="186.9" y="173">3V3</text>
<text x="184.6" y="199.3">3V3</text>
</g>
<g font-size="2.5">
<text x="208.3" y="7.8">3V3</text>
<text x="69.8" y="21">5V</text>
<text x="137.4" y="21">3V3</text>
<text x="6.8" y="28.8">5V_USB</text>
<text x="17.7" y="24.3">SW3</text>
<text x="207.3" y="25.2" transform="rotate(-90 207.3 25.2)">R18</text>
<text x="210" y="25.2" transform="rotate(-90 210 25.2)">R17</text>
<text x="212.6" y="25.2" transform="rotate(-90 212.6 25.2)">R16</text>
<text x="215.3" y="25.2" transform="rotate(-90 215.3 25.2)">R15</text>
<text x="217.8" y="25.2" transform="rotate(-90 217.8 25.2)">R13</text>
<text x="15.4" y="33" transform="rotate(-90 15.4 33)">4</text>
<text x="20.8" y="33.2" transform="rotate(-90 20.8 33.2)">1</text>
<text x="26" y="33.2" transform="rotate(-90 26 33.2)">2</text>
<text x="31.3" y="33.2" transform="rotate(-90 31.3 33.2)">3</text>
<text x="36.4" y="33" transform="rotate(-90 36.4 33)">5</text>
<text x="89.2" y="34.9">3</text>
<text x="92.2" y="32">UP1</text>
<text x="97.2" y="32.3">1117-3.3</text>
<text x="117.3" y="34.9">2</text>
<text x="141.7" y="35.1">R3</text>
<text x="151.2" y="35.2">1K</text>
<text x="207.3" y="34.7" transform="rotate(-90 207.3 34.7)">10K</text>
<text x="209.9" y="34.7" transform="rotate(-90 209.9 34.7)">10K</text>
<text x="212.6" y="34.7" transform="rotate(-90 212.6 34.7)">10K</text>
<text x="215.2" y="34.7" transform="rotate(-90 215.2 34.7)">10K</text>
<text x="217.8" y="34.7" transform="rotate(-90 217.8 34.7)">10K</text>
<text x="231.4" y="33.3">TF2</text>
<text x="238" y="33.4">TF_CARD</text>
<text x="92.8" y="36.4">IN</text>
<text x="111.1" y="36.4">OUT</text>
<text x="131.7" y="41.1" transform="rotate(-90 131.7 41.1)">C3</text>
<text x="165.6" y="38">PC8</text>
<text x="165.6" y="40.6">PC9</text>
<text x="173.4" y="38">SDIO_D0</text>
<text x="173.4" y="40.6">SDIO_D1</text>
<text x="186.4" y="38">PC8</text>
<text x="186.4" y="40.6">PC9</text>
<text x="228.3" y="37.5">7</text>
<text x="228.3" y="40.1">8</text>
<text x="232" y="39.1">DATA0</text>
<text x="232" y="41.7">DATA1</text>
<text x="269.5" y="40.1">9</text>
<text x="66.1" y="42.3" transform="rotate(-90 66.1 42.3)">C56</text>
<text x="78.7" y="43.5" transform="rotate(-90 78.7 43.5)">0.1UF</text>
<text x="89.2" y="42.8">1</text>
<text x="92.8" y="44.3">ADJ/GND</text>
<text x="111.1" y="44.3">OUT</text>
<text x="117.3" y="42.8">4</text>
<text x="139.1" y="43.5" transform="rotate(-90 139.1 43.5)">0.1UF</text>
<text x="155.1" y="44.7" transform="rotate(-90 155.1 44.7)">D1</text>
<text x="165.6" y="43.3">PC10</text>
<text x="165.6" y="45.9">PC11</text>
<text x="173.4" y="43.3">SDIO_D2</text>
<text x="173.4" y="45.9">SDIO_D3</text>
<text x="185.2" y="43.3">PC10</text>
<text x="185.2" y="45.9">PC11</text>
<text x="228.3" y="42.8">1</text>
<text x="228.3" y="45.4">2</text>
<text x="232" y="44.3">DATA2</text>
<text x="232" y="46.9">CM/DATA3</text>
<text x="43.3" y="48.8" transform="rotate(-90 43.3 48.8)">D10</text>
<text x="50.3" y="52.7" transform="rotate(-90 50.3 52.7)">FUSE500ma</text>
<text x="78.7" y="51.1" transform="rotate(-90 78.7 51.1)">C2</text>
<text x="139.1" y="51.1" transform="rotate(-90 139.1 51.1)">C1</text>
<text x="155.1" y="52.9" transform="rotate(-90 155.1 52.9)">RED</text>
<text x="165.6" y="51.1">PC12</text>
<text x="165.6" y="53.8">PD2</text>
<text x="173.4" y="51.1">SDIO_CK</text>
<text x="173.4" y="53.8">SDIO_CMD</text>
<text x="185.2" y="51.1">PC12</text>
<text x="186.4" y="53.8">PD2</text>
<text x="228.3" y="53.3">3</text>
<text x="228.3" y="50.6">5</text>
<text x="232" y="52.2">CLK</text>
<text x="269.5" y="48">10</text>
<text x="269.5" y="50.6">11</text>
<text x="269.5" y="53.3">12</text>
<text x="50" y="57.4" transform="rotate(-90 50 57.4)">F1</text>
<text x="65.7" y="54.7" transform="rotate(-90 65.7 54.7)">47UF</text>
<text x="131.4" y="54.7" transform="rotate(-90 131.4 54.7)">47UF</text>
<text x="213.5" y="56.1">3V3</text>
<text x="232" y="54.8">CMD</text>
<text x="269.5" y="55.9">13</text>
<text x="269.5" y="58.5">14</text>
<text x="199.8" y="64.1">C5</text>
<text x="207.3" y="64.1">0.1UF</text>
<text x="228.3" y="63.8">4</text>
<text x="232" y="65.3">VDD</text>
<text x="269.5" y="61.1">15</text>
<text x="43.8" y="67.3" transform="rotate(-90 43.8 67.3)">SMAJ5.0CA</text>
<text x="228.3" y="66.4">6</text>
<text x="232" y="67.9">VSS</text>
<text x="213.5" y="84">3V3</text>
<text x="263.4" y="84">3V3</text>
<text x="53.4" y="86.6">3V3</text>
<text x="186" y="90.6">3V3</text>
<text x="265.1" y="95.7" transform="rotate(-90 265.1 95.7)">4.7K</text>
<text x="54.7" y="99.5" transform="rotate(-90 54.7 99.5)">2</text>
<text x="62.4" y="97.6">Q3</text>
<text x="142" y="100.8">470R</text>
<text x="152.1" y="100.8">R26</text>
<text x="165.6" y="101">R</text>
<text x="30.4" y="105">5V_USB</text>
<text x="42.6" y="102.4">S8550</text>
<text x="56.3" y="103.1" transform="rotate(-90 56.3 103.1)">E</text>
<text x="58.5" y="107.4">B</text>
<text x="64.7" y="105.8">1</text>
<text x="71.8" y="106.1">10K</text>
<text x="81.2" y="106">R47</text>
<text x="98.8" y="106.3">PD6</text>
<text x="231" y="105.8">3</text>
<text x="234.6" y="107.4">WP</text>
<text x="251.5" y="107.4">CS</text>
<text x="256.4" y="105.8">1</text>
<text x="265" y="103.9" transform="rotate(-90 265 103.9)">R6</text>
<text x="277.4" y="106.3">PC0</text>
<text x="28" y="113.7">1</text>
<text x="56.3" y="110.7" transform="rotate(-90 56.3 110.7)">C</text>
<text x="142" y="108.7">330R</text>
<text x="152.1" y="108.6">R24</text>
<text x="165.6" y="108.9">G</text>
<text x="231" y="108.4">7</text>
<text x="231" y="113.7">8</text>
<text x="234.6" y="110">HOLD</text>
<text x="250.2" y="112.6">DIO</text>
<text x="250.2" y="110">CLK</text>
<text x="256.4" y="113.7">2</text>
<text x="256.4" y="111">5</text>
<text x="256.4" y="108.4">6</text>
<text x="277.4" y="108.9">PA5</text>
<text x="277.4" y="111.5">PA7</text>
<text x="20.5" y="115.2">VBUS</text>
<text x="23.1" y="117.9">D-</text>
<text x="28" y="116.2">2</text>
<text x="28" y="118.9">3</text>
<text x="58" y="114.4" transform="rotate(-90 58 114.4)">3</text>
<text x="72.6" y="116.8">PA11</text>
<text x="72.6" y="119.4">PA12</text>
<text x="142" y="116.6">100R</text>
<text x="152.1" y="116.5">R44</text>
<text x="165.6" y="116.8">B</text>
<text x="217.8" y="119.7" transform="rotate(-90 217.8 119.7)">0.1UF</text>
<text x="231" y="116.2">4</text>
<text x="234.6" y="117.9">GND</text>
<text x="234.6" y="115.2">VCC</text>
<text x="251.5" y="115.2">DO</text>
<text x="277.4" y="114.2">PA6</text>
<text x="21.8" y="125.7">GND</text>
<text x="23.1" y="120.5">D+</text>
<text x="23.1" y="123.1">ID</text>
<text x="28" y="121.5">4</text>
<text x="28" y="124.1">5</text>
<text x="40.9" y="121.8">1K</text>
<text x="49.7" y="121.8">R48</text>
<text x="132.7" y="126">TIM3_CH3</text>
<text x="145.8" y="126">LED_G</text>
<text x="156.4" y="126">PB0</text>
<text x="164.7" y="122">RGBLED_5MM</text>
<text x="243.1" y="122">U3</text>
<text x="253.2" y="124.9">PC0做ADC引脚时，把J2跳帽断开</text>
<text x="132.7" y="131.2">TIM3_CH2</text>
<text x="132.7" y="128.6">TIM3_CH4</text>
<text x="145.8" y="131.2">LED_R</text>
<text x="145.8" y="128.6">LED_B</text>
<text x="156.4" y="128.6">PB1</text>
<text x="156.4" y="131.2">PB5</text>
<text x="217.8" y="128.5" transform="rotate(-90 217.8 128.5)">C26</text>
<text x="240.5" y="126.8">W25Q64</text>
<text x="268" y="129.9">PA5</text>
<text x="274.5" y="129.9">SPI1_SCK</text>
<text x="10.8" y="137.3">USB-MINI</text>
<text x="14" y="132.5">J12</text>
<text x="268" y="132.5">PA7</text>
<text x="268" y="135.2">PA6</text>
<text x="274.5" y="132.5">SPI1_MOSI</text>
<text x="274.5" y="135.2">SPI1_MISO</text>
<text x="56" y="152.2">3V3</text>
<text x="210.9" y="154.9">3V3</text>
<text x="266.1" y="152.2">3V3</text>
<text x="133.8" y="161.2">R4</text>
<text x="142" y="161.2">4.7K</text>
<text x="160.4" y="161.2">C6</text>
<text x="167.9" y="161.2">104</text>
<text x="57.7" y="164" transform="rotate(-90 57.7 164)">5.1K</text>
<text x="164" y="167.2">K1</text>
<text x="57.6" y="172.8" transform="rotate(-90 57.6 172.8)">R20</text>
<text x="84.9" y="172">TPAD1</text>
<text x="110.4" y="171.7">KEY1</text>
<text x="118.1" y="172">PA0</text>
<text x="136.4" y="171.7">R7</text>
<text x="145.9" y="171.7">1K</text>
<text x="159.8" y="171.6">1</text>
<text x="170" y="171.6">3</text>
<text x="267.8" y="169.2" transform="rotate(-90 267.8 169.2)">4.7K</text>
<text x="273" y="169.2" transform="rotate(-90 273 169.2)">4.7K</text>
<text x="13.3" y="177.2">T-PAD 电容按键</text>
<text x="34.1" y="177.2">PA1</text>
<text x="63.5" y="176.9">1</text>
<text x="74.7" y="176.9">1</text>
<text x="82.6" y="176.7">1</text>
<text x="159.8" y="176.8">2</text>
<text x="170" y="176.8">4</text>
<text x="231" y="176.7">4</text>
<text x="231" y="174">8</text>
<text x="234.6" y="178.2">GND</text>
<text x="234.6" y="175.6">VCC</text>
<text x="251.5" y="178.2">WP</text>
<text x="256.4" y="179.3">6</text>
<text x="256.4" y="176.7">7</text>
<text x="267.7" y="178.1" transform="rotate(-90 267.7 178.1)">R21</text>
<text x="272.9" y="178.1" transform="rotate(-90 272.9 178.1)">R25</text>
<text x="287.9" y="179.8">PB6</text>
<text x="84.3" y="184.6">WF-PAD</text>
<text x="139.1" y="184.8">R5</text>
<text x="147.2" y="184.8">4.7K</text>
<text x="159.1" y="184.8">C14</text>
<text x="167.9" y="184.8">104</text>
<text x="212.6" y="182.7" transform="rotate(-90 212.6 182.7)">0.1UF</text>
<text x="231" y="181.9">1</text>
<text x="231" y="184.5">2</text>
<text x="234.6" y="183.5">A0</text>
<text x="250.2" y="183.5">SDA</text>
<text x="250.2" y="180.9">SCL</text>
<text x="256.4" y="181.9">5</text>
<text x="287.9" y="182.4">PB7</text>
<text x="212.6" y="191.5" transform="rotate(-90 212.6 191.5)">C11</text>
<text x="231" y="187.2">3</text>
<text x="234.6" y="186.1">A1</text>
<text x="234.6" y="188.8">A2</text>
<text x="270.6" y="189">PB6</text>
<text x="270.6" y="191.6">PB7</text>
<text x="278.5" y="189">I2C1_SCL</text>
<text x="278.5" y="191.6">I2C1_SDA</text>
<text x="110.4" y="197.9">KEY2 PC13</text>
<text x="135.8" y="197.9">R11</text>
<text x="145.9" y="198">1K</text>
<text x="159.8" y="197.8">1</text>
<text x="164" y="193.7">K2</text>
<text x="170" y="197.8">3</text>
<text x="239.9" y="197.7">AT24C02</text>
<text x="243.1" y="193">U1</text>
<text x="159.8" y="203.1">2</text>
<text x="170" y="203.1">4</text>
</g>
<text font-size="2.4" x="174.9" y="98.4">D3</text>
<g font-size="2.2">
<text x="250.9" y="40.6">1</text>
<text x="250.9" y="44.6">2</text>
<text x="250.9" y="52.5">4</text>
<text x="250.9" y="48.5">3</text>
<text x="250.9" y="56.4">5</text>
<text x="250.9" y="64.3">7</text>
<text x="250.9" y="60.3">6</text>
<text x="250.9" y="68.2">8</text>
</g>
</svg>
